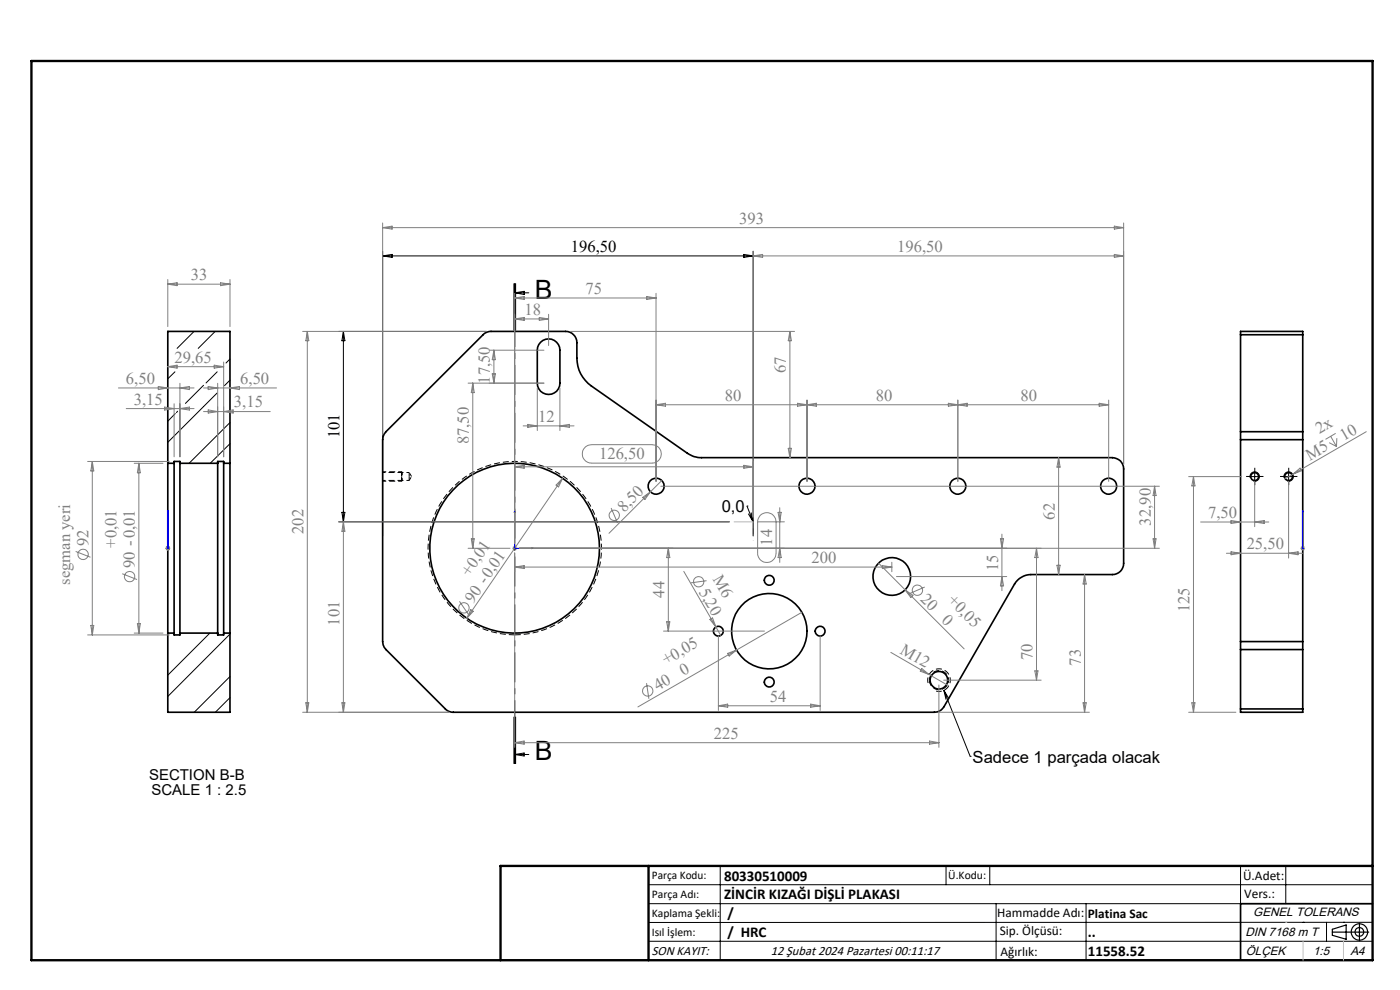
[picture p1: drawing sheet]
<svg xmlns="http://www.w3.org/2000/svg" width="297mm" height="210mm" viewBox="0 0 297 210" stroke-linecap="round" stroke-linejoin="round" font-family="sans-serif">
<path d="M109.2 134.7a18.4 18.4 0 0 0 16.2-27.2 18.4 18.4 0 0 0-31.6-1.3 18.4 18.4 0 0 0 13.8 28.4l1.6 .1M197.2 144.3a2.04 2.04 0 0 1 2.9-1.9 2.04 2.04 0 0 1 .4 3.4 2.04 2.04 0 0 1-3.3-1v-.5" fill="none" stroke="#000" stroke-width=".21" stroke-dasharray="1.3 .6" stroke-linecap="butt"/>
<path d="M86.8 101.1v-.9M86.8 101.9v-.8" fill="none" stroke="#000" stroke-width=".21" stroke-dasharray="1.3 .6" stroke-dashoffset=".4" stroke-linecap="butt"/>
<path d="M81.2 101.9h5.6M86.8 100.2h-5.6" fill="none" stroke="#000" stroke-width=".21" stroke-dasharray="1.3 .6" stroke-dashoffset=".7" stroke-linecap="butt"/>
<path d="M81.2 102.1h4M85.2 100.1h-4M86.8 101.9l.5-.8M87.3 101.1l-.5-.9" fill="none" stroke="#000" stroke-width=".21" stroke-dasharray="1.3 .6" stroke-dashoffset=".5" stroke-linecap="butt"/>
<g fill="none" stroke="#000" stroke-width=".35">
<path d="M114.7 72.6a2.39 2.39 0 0 1 2.6-.5 2.39 2.39 0 0 1 1.5 2.2v7a2.4 2.4 0 0 1-2.4 2.4 2.4 2.4 0 0 1-2.4-2.4v-7l.1-.6zM263.2 71v-.7h13.2v.7M263.2 71v20.6M263.2 71h13.2M276.4 71v20.6M35.6 98.3v36M35.6 98.3v-28h13.2v28M35.6 98.3h1.3M36.9 98.3v36M36.9 98.3v-.4h1.3v.4M38.2 98.3v36M38.2 98.3h8"/>
<path d="M46.2 98.3v36M46.2 98.3v-.4h1.2v.4M47.4 98.3v36M47.4 98.3h1.4M48.8 98.3v36M81.9 91.6l20.6-20.6a2.31 2.31 0 0 1 1.7-.7h15.8a2.41 2.41 0 0 1 2.4 2.4 12.3 12.3 0 0 0 .8 6.6 7.9 7.9 0 0 0 2.2 2.6l20.4 14.3a4.8 4.8 0 0 0 3 .9h87.2a2.35 2.35 0 0 1 2.4 2.4v20a2.35 2.35 0 0 1-2.4 2.4h-17.3a4.2 4.2 0 0 0-3.5 2l-14.9 26a2.39 2.39 0 0 1-2.1 1.2h-102a2.31 2.31 0 0 1-1.7-.7l-12.6-12.6-.6-1-.1-43.5 .3-1.2zM263.2 91.6v1.7M263.2 93.3h13.2M263.2 93.3v42.8M263.2 91.6h13.2M276.4 91.6v1.7M276.4 93.3v42.8"/>
<path d="M35.6 134.3v16.8h13.2v-16.8M35.6 134.3h1.3M36.9 134.3v.4h1.3v-.4M38.2 134.3h8M46.2 134.3v.4h1.2v-.4M47.4 134.3h1.4M263.2 136.1v1.7M263.2 136.1h13.2M263.2 137.8v12.6M263.2 137.8h13.2M276.4 136.1v1.7M276.4 137.8v12.6"/>
<path d="M263.2 150.4v.7h13.2v-.7M263.2 150.4h13.2M291.2 191.7h-28v12"/>
<circle cx="109.2" cy="116.3" r="18"/>
<circle cx="139.2" cy="103.1" r="1.7"/>
<circle cx="171.2" cy="103.1" r="1.7"/>
<circle cx="203.2" cy="103.1" r="1.69"/>
<circle cx="235.2" cy="103.1" r="1.69"/>
<circle cx="266.2" cy="101.1" r=".84"/>
<circle cx="273.4" cy="101.1" r=".84"/>
<circle cx="152.4" cy="133.9" r="1.04"/>
<circle cx="163.2" cy="123.1" r="1.05"/>
<circle cx="163.2" cy="133.9" r="8"/>
<circle cx="174" cy="133.9" r="1.05"/>
<circle cx="189.2" cy="122.3" r="4"/>
<circle cx="163.2" cy="144.7" r="1.05"/>
<circle cx="199.2" cy="144.3" r="1.86"/>
</g>
<g fill="none" stroke="#000" stroke-width=".21">
<path d="M81.2 53.3v60.4M81.2 54.3h78.6M81.2 54.3l2-.3v.6zM157.8 54l2 .3-2 .3zM159.8 53.3v60.4M37.1 78.9l-1.5 1.5M41.2 70.3l-3.6 3.6M45.6 70.3l-3.5 3.6M46.1 78.9l-2.4 2.3M48.8 76.2l-.9 .8M71.9 70.3h31.3M72.8 70.3v40.4"/>
<path d="M72.8 70.3l.4 2h-.7zM109 60.1v10M109.2 62.1h3M109.2 62.1l2-.3v.7zM109.2 60.1v10M109.4 60.1v10M37.2 87.7l-1.6 1.7M37.7 87.2l-.3 .3M43.2 81.7l-3.9 3.9M46 83.4l-10.4 10.4M48.8 89.6l-8.7 8.7M48.8 80.6l-1.2 1.2"/>
<path d="M48.8 94.1l-4.2 4.2M71.9 110.7h82.8M72.5 108.7h.7l-.4 2zM158.5 107.3h.1M158.5 107.3l1.3 3.4M158.8 109l1 1.7M159.3 108.7l.5 2M265.2 101.1h2M265.2 101.3a.99 .99 0 0 1 .9-1.2 .99 .99 0 0 1 1.1 1.1 .99 .99 0 0 1-1.3 .9M266.2 100.1v2M272.4 101.1h2M272.4 101.3a.99 .99 0 0 1 .9-1.2 .99 .99 0 0 1 1.1 1.1 .99 .99 0 0 1-1.3 .9"/>
<path d="M273.4 100.1v2M44.5 134.3l-8.9 8.9M48.8 134.5l-13.2 13.2M48.8 143.5l-7.6 7.6M48.8 148l-3.1 3.1M109 152v10M109.2 152v10M109.4 152v10zM200.2 146.4l5.6 14M200.2 146.4l1.1 1.8M200.2 146.4l.5 2M109.2 160l2-.3v.7z"/>
<path d="M109.2 160h3M205.8 160.4h.1M137.6 187.7h153.6M137.6 191.7h153.6M137.6 199.7h153.6M152.8 183.7v20M200.7 183.7v4M210 183.7v4M211.3 191.7v12M230.4 191.7v12M263.2 183.7v20M272.8 183.7v8"/>
<path d="M276.4 195.6h.1M281.4 195.6v4.1M285 195.6h.1M291.2 195.6l-153.6 .1"/>
</g>
<g fill="none" stroke="#808080" stroke-width=".21">
<path d="M35.6 59.3v10M46.8 60l2 .3-2 .3zM48.8 59.3v10M81.2 47.3v45M81.2 48.3h157.2M81.2 48.3l2-.3v.6zM159.8 53.3v56.4M159.8 54.3h78.6M159.8 54.3l2-.3v.6zM236.4 54l2 .3-2 .3zM236.4 48l2 .3-2 .3zM238.4 47.3v51.2"/>
<path d="M35.6 77.8h11.8M35.6 77.8l2-.3v.6zM35.6 60.3l2-.3v.6zM35.6 60.3h13.2M45.4 77.5l2 .3-2 .3zM47.4 76.8v20.1M64.2 70.3h39M65.2 70.3v80.8M65.2 70.3l.3 2h-.6zM103.8 74.3h11.6M104.4 79.3h.7l-.3 2zM104.8 74.3v7"/>
<path d="M104.8 74.3l.3 2h-.7zM109.2 62.2v53.1M109.2 63.2l2-.3v.6zM109.2 67.7l2-.4v.7zM109.2 67.7h7.2M109.2 63.2h30M114.4 67.3l2 .4-2 .3zM116.4 66.7v6.6M121 70.3h47.6M137.2 62.9l2 .3-2 .3zM139.2 62.2v39.9M167.6 70.3l.3 2h-.7z"/>
<path d="M167.6 70.3v26.8M18.6 97.9h17.3M19.6 97.9v36.8M19.6 97.9l.3 2h-.6zM25.1 82.3h16.1M26.8 86.7h14.4M28.5 98.3h6.1M29.5 98.3v36M29.5 98.3l.3 2h-.7zM33.6 82l2 .3-2 .3zM34.9 86.4l2 .3-2 .3zM36.9 85.6v11.3"/>
<path d="M38.2 81.3v15.6M38.2 82.3l2-.3v.6zM38.2 86.7l2-.3v.6zM43.2 87.3h14.1M43.2 82.3h15.5M44.2 87l2 .3-2 .3zM44.2 82l2 .3-2 .3zM46.2 81.3v15.6M47.4 87.3l2.1-.3v.6zM48.8 82.3l2-.3v.6zM99.3 81.3h16.1M100.3 81.3v35"/>
<path d="M100.3 81.3l.3 2h-.6zM109.2 99h50.6M109.2 99l2-.3v.6zM111 90.3h10.8M112 90l2 .3-2 .4zM114 82.3v9M118.8 82.3v9M118.8 90.3l2-.3v.7zM124.2 94.8l.5-.3 .8-.2h12.8a1.96 1.96 0 0 1 2 2 1.96 1.96 0 0 1-2 1.9h-12.8a1.96 1.96 0 0 1-1.9-1.2 1.96 1.96 0 0 1 .6-2.2zM139.2 85.9h96M139.2 85.9l2-.4v.7zM157.8 98.7l2 .3-2 .3z"/>
<path d="M167.2 95.1h.7l-.3 2zM169.2 85.5l4 .7v-.7l-4 .7zM171.2 84.9v17.2M201.2 85.5l4 .7v-.7l-4 .7zM203.2 84.9v17.2M224.6 97.1v24.8M224.6 97.1l.3 2h-.7zM233.2 85.5l2 .4-2 .3zM235.2 84.9v17.2M282 93.9l1.5 .8M282.3 92.6l1.2 2.1M283.4 91.9l-2.2 1.3"/>
<path d="M283.6 92.9l-.1 1.8M289.8 91.6l-15.6 9M16.1 117l3.1 1.2M35.1 116.3h1M35.2 115.9l.7 .8M35.6 115.8v1M35.9 115.9l-.7 .8M71.9 110.7h82.8M72.8 110.7v40.4M72.8 110.7l.4 2h-.7zM99.3 116.3h8.9M100 114.3h.6l-.3 2z"/>
<path d="M108.7 116.3h1M108.8 115.9l.7 .8M109.2 115.8v1M109.2 117.3v41.2M109.5 115.9l-.7 .8M110.2 116.3h135.8M119.3 101.5l-20.3 29.7M119.3 101.5l-.8 1.8-.5-.4zM129.6 107.8l1.4 3.1M136.3 105.5l1.7-1.2-1.2 1.7zM140.2 103.1h105.8M140.4 101.9l-11.2 11.2"/>
<path d="M141.8 116.3l.3 2h-.7zM141.8 116.3v17.6M160.8 110.7h5.6M161.2 109.4a1.98 1.98 0 0 1 2.2-.5 1.98 1.98 0 0 1 1.2 1.8v6.7a1.96 1.96 0 0 1-1.9 1.9 1.96 1.96 0 0 1-2-1.9v-6.9zM165.1 108.7h.6l-.3 2zM165.4 107.7v11.6M165.4 116.3l.3 2h-.6zM186.4 119.4l5.6 5.7M187.2 120l2 .3-2 .3zM189.2 119.3v2M212.2 114.3h.7l-.4 2zM212.5 113.3v12"/>
<path d="M219.9 116.3l.3 2h-.7zM219.9 116.3v28M224.2 119.9h.7l-.3 2zM244.6 114.3h.7l-.4 2zM244.9 103.1v13.2M244.9 103.1l.4 2h-.7zM252.2 101.1h11.1M253.2 101.1v50M253.2 101.1l.3 2h-.7zM254.7 110.7h14.5M260.2 117.4h16.2M261.2 110.4l2 .3-2 .3z"/>
<path d="M261.2 117l2 .4-2 .3zM266.2 102.1v9.6M266.2 110.7l2-.3v.6zM273.4 102.1v16.3M273.4 117.4l2-.4v.7zM274.2 100.6l-1.7 1M274.2 100.6l1.6-1.3 .3 .6zM275.9 116.3h1M276 115.9l.7 .8M276.4 115.8v1M276.7 115.9l-.7 .8M18.6 134.7h17.3"/>
<path d="M19.3 132.7h.6l-.3 2zM25.9 121.7l3.2 1.2M28.5 134.3h6.1M29.1 132.3h.7l-.3 2zM97.5 127.6l1.9 2.7M99.9 129.3l.5 .4-1.4 1.5zM109.2 120.3l2-.3v.6zM109.2 120.3h80M140.8 133.9h21.4M141.4 131.9h.7l-.3 2zM145.1 121.2l6.8 11.8M149.9 123.2l-3.4 .4"/>
<path d="M150.6 131.4l.6-.3 .7 1.9zM151.9 133l1 1.8M152.4 134.9v15.8M154.4 138.6l1.8-.7-1.5 1.3zM156.2 137.9l-20.9 12.1M170.1 129.9l-13.9 8M174 134.9v15.8M189 138.4l12.3 7.1M190.2 122.3h23.4M192 125.1l12.5 12.5M192 125.1l1.7 1.2-.5 .4zM196.2 124.5l-3.1 1.4"/>
<path d="M212.5 122.3l.4 2h-.7zM230.1 121.9v29.2M230.1 121.9l.3 2h-.6zM64.2 151.1h31M64.9 149.1h.6l-.3 2zM72.5 149.1h.7l-.4 2zM109.2 157.5l2-.3v.7zM109.2 157.5h90M137.2 144.9l.5 3.3M152.4 149.7h21.6M152.4 149.7l2-.3v.6zM172 149.4l2 .3-2 .3z"/>
<path d="M195.5 141.8l1.6 1.3-1.9-.7zM197.2 157.2l2 .3-2 .4zM199.2 145.3v13.2M199.2 151.1h31.9M200.2 144.3h20.7M219.5 142.3h.7l-.3 2zM229.8 149.1h.6l-.3 2zM252.2 151.1h10M252.8 149.1h.7l-.3 2z"/>
<circle cx="17.6" cy="117.6" r="1.09"/>
<circle cx="130.3" cy="109.3" r="1.1"/>
<circle cx="27.5" cy="122.3" r="1.1"/>
<circle cx="98.4" cy="128.9" r="1.09"/>
<circle cx="148.2" cy="123.4" r="1.09"/>
<circle cx="194.6" cy="125.2" r="1.09"/>
<circle cx="137.4" cy="146.6" r="1.09"/>
</g>
<path d="M198.6 146.6a2.4 2.4 0 0 0 3-2.1 2.4 2.4 0 0 0-2.6-2.6 2.4 2.4 0 0 0-2.1 3" fill="none" stroke="#000" stroke-width=".21" stroke-dasharray="1.3 .6" stroke-dashoffset=".1" stroke-linecap="butt"/>
<path d="M85.2 100.1v2" fill="none" stroke="#000" stroke-width=".21" stroke-dasharray="1.3 .6" stroke-dashoffset="1" stroke-linecap="butt"/>
<path d="M85.2 102v-1.9" fill="none" stroke="#000" stroke-width=".25" stroke-dasharray="1.3 .6" stroke-dashoffset="1" stroke-linecap="butt"/>
<path d="M85.2 101.8v-1.6" fill="none" stroke="#000" stroke-width=".25" stroke-dasharray="1.3 .6" stroke-dashoffset=".8" stroke-linecap="butt"/>
<path d="M85.2 100.1v2v-2" fill="none" stroke="#000" stroke-width=".25" stroke-dasharray="1.3 .6" stroke-dashoffset=".5" stroke-linecap="butt"/>
<g fill="none" stroke="#000" stroke-width=".25">
<path d="M282.6 197.7h7.8M282.6 197.1l3-.9v3l-3-.8zM288.4 195.8v3.8M106.2 203.7h185"/>
<circle cx="288.4" cy="197.7" r="1.74"/>
<circle cx="288.4" cy="197.7" r=".93"/>
</g>
<path d="M35.6 116.2v.2zM35.6 108.3v.4v-.4M35.6 116.3h.1M35.6 108.3v8M109.2 108.3l.1 .4h-.2zM109.2 108.3v8h4M112.8 116.2l.4 .1-.4 .1zM276.4 116.2v.2zM276.4 108.3v.4v-.4M276.4 116.3h.1M276.4 108.3v8" fill="none" stroke="#00f" stroke-width=".21"/>
<path d="M265.2 101.1h-.8M266.2 100.1v-.9M266.2 102.1v.8M267.2 101.1h.8M272.4 101.1h-.8M273.4 100.1v-.9M273.4 102.1v.8M274.4 101.1h.8" fill="none" stroke="#000" stroke-width=".21" stroke-dasharray="15.2 1.3 1.3 1.3" stroke-linecap="butt"/>
<path d="M85.2 102.1v-.1M85.2 101.9v-.1" fill="none" stroke="#000" stroke-width=".25" stroke-dasharray="1.3 .6" stroke-linecap="butt"/>
<path d="M109.2 60.1v101.9" fill="none" stroke="#000" stroke-width=".21" stroke-dasharray="6.3 1.3 1.3 1.3" stroke-dashoffset="3" stroke-linecap="butt"/>
<path d="M159.8 110.7v4" fill="none" stroke="#c0c0c0" stroke-width=".21" stroke-dasharray="15.2 1.3 1.3 1.3" stroke-dashoffset="15.1" stroke-linecap="butt"/>
<path d="M6.7 12.9h284.5v190.8h-284.5zM137.6 183.7v20M291.2 183.7h-185v20" fill="none" stroke="#000" stroke-width=".5"/>
<path d="M276.4 199.7v4M285 199.7v4" fill="none" stroke="#c0c0c0" stroke-width=".21"/>
<path d="M155.8 110.7h4M272.8 195.6h.1" fill="none" stroke="#c0c0c0" stroke-width=".25"/>
<g fill="#00f">
<path d="M112.8 116.2l.4 .1-.4 .1zM109.2 108.3l.1 .4h-.2z"/>
<path d="M276.4 116.2v.2zM276.4 108.3v.4z"/>
<path d="M35.6 116.2v.2zM35.6 108.3v.4zM35.6 116.2v.2zM35.6 108.3v.4z"/>
</g>
<g font-size="5.6">
<text x="113.4" y="63.3">B</text>
<text x="113.4" y="161.3">B</text>
</g>
<g font-size="3.5" fill="#808080">
<text x="156.8" y="47.4">393</text>
<text x="190.3" y="53.4">196,50</text>
<text x="40.5" y="59.4">33</text>
<text x="124.2" y="62.4">75</text>
<text x="111.3" y="66.8">18</text>
<text x="37" y="76.9">29,65</text>
<text x="26.7" y="81.4">6,50</text>
<text x="51" y="81.4">6,50</text>
<text x="103.9" y="81.4" transform="rotate(-90 103.9 81.4)">17,50</text>
<text x="166.7" y="79.2" transform="rotate(-90 166.7 79.2)">67</text>
<text x="28.4" y="85.8">3,15</text>
<text x="49.6" y="86.4">3,15</text>
<text x="114.2" y="89.5">12</text>
<text x="153.8" y="85">80</text>
<text x="185.8" y="85">80</text>
<text x="216.5" y="85">80</text>
<text x="99.5" y="94.3" transform="rotate(-90 99.5 94.3)">87,50</text>
<text x="279.9" y="92.1" transform="rotate(-30 279.9 92.1)">2x</text>
<text x="285.1" y="93.6" transform="rotate(-30 285.1 93.6)">10</text>
<text x="127.1" y="97.4">126,50</text>
<text x="277.9" y="97.7" transform="rotate(-30 277.9 97.7)">M5</text>
<text x="64.4" y="113.3" transform="rotate(-90 64.4 113.3)">202</text>
<text x="132.4" y="108.8" transform="rotate(-45 132.4 108.8)">8,50</text>
<text x="223.7" y="110.2" transform="rotate(-90 223.7 110.2)">62</text>
<text x="244.1" y="111.5" transform="rotate(-90 244.1 111.5)">32,90</text>
<text x="256.3" y="109.9">7,50</text>
<text x="18.8" y="115.8" transform="rotate(-90 18.8 115.8)">92</text>
<text x="24.7" y="116.2" transform="rotate(-90 24.7 116.2)">+0,01</text>
<text x="163.8" y="115.8" transform="rotate(-90 163.8 115.8)">14</text>
<text x="172.1" y="119.4">200</text>
<text x="264.5" y="116.5">25,50</text>
<text x="14.9" y="124.1" transform="rotate(-90 14.9 124.1)">segman yeri</text>
<text x="28.6" y="120.5" transform="rotate(-90 28.6 120.5)">90 -0,01</text>
<text x="99.6" y="122.3" transform="rotate(-56 99.6 122.3)">+0,01</text>
<text x="148.2" y="125.5" transform="rotate(60 148.2 125.5)">5,20</text>
<text x="151.1" y="122.8" transform="rotate(60 151.1 122.8)">M6</text>
<text x="211.7" y="121.2" transform="rotate(-90 211.7 121.2)">15</text>
<text x="100.4" y="128.1" transform="rotate(-56 100.4 128.1)">90 -0,01</text>
<text x="141" y="126.8" transform="rotate(-90 141 126.8)">44</text>
<text x="195.1" y="127.2" transform="rotate(45 195.1 127.2)">20</text>
<text x="199.6" y="131.7" transform="rotate(45 199.6 131.7)">0</text>
<text x="200.9" y="127.6" transform="rotate(45 200.9 127.6)">+0,05</text>
<text x="252.4" y="129.9" transform="rotate(-90 252.4 129.9)">125</text>
<text x="72" y="132.7" transform="rotate(-90 72 132.7)">101</text>
<text x="141.4" y="141.1" transform="rotate(-30 141.4 141.1)">+0,05</text>
<text x="145" y="143.5" transform="rotate(-30 145 143.5)">0</text>
<text x="190.7" y="138.5" transform="rotate(30 190.7 138.5)">M12</text>
<text x="219.1" y="140" transform="rotate(-90 219.1 140)">70</text>
<text x="229.3" y="141.2" transform="rotate(-90 229.3 141.2)">73</text>
<text x="139.5" y="146.6" transform="rotate(-30 139.5 146.6)">40</text>
<text x="163.3" y="148.8">54</text>
<text x="151.5" y="156.7">225</text>
</g>
<g font-size="3.5">
<text x="121.1" y="53.4">196,50</text>
<text x="72" y="92.9" transform="rotate(-90 72 92.9)">101</text>
<text x="153.1" y="108.6">0,0</text>
<text x="206.3" y="161.8">Sadece 1 parçada olacak</text>
</g>
<g font-size="3.2">
<text x="31.6" y="165.4">SECTION B-B</text>
<text x="32.1" y="168.6">SCALE 1 : 2.5</text>
<text x="153.6" y="190.8">ZİNCİR KIZAĞI DİŞLİ PLAKASI</text>
<text x="153.6" y="186.8">80330510009</text>
<text x="154.3" y="194.8">/</text>
<text x="154.3" y="198.8">/ HRC</text>
<text x="230.8" y="198.7">..</text>
<text x="230.8" y="202.8">11558.52</text>
</g>
<g font-size="2.8">
<text x="263.7" y="186.7">Ü.Adet:</text>
<text x="263.9" y="190.5">Vers.:</text>
<text x="211.5" y="194.5">Hammadde Adı:</text>
<text x="230.8" y="194.7">Platina Sac</text>
<text x="138.3" y="202.6">SON KAYIT:</text>
<text x="163.5" y="202.6">12 Şubat 2024 Pazartesi 00:11:17</text>
<text x="212.1" y="198.4">Sip. Ölçüsü:</text>
<text x="212.2" y="202.7">Ağırlık:</text>
</g>
<g font-size="2.6">
<text x="265.9" y="194.4">GENEL TOLERANS</text>
<text x="264.2" y="198.5">DIN 7168 m T</text>
<text x="264.3" y="202.6">ÖLÇEK</text>
<text x="278.5" y="202.6">1:5</text>
<text x="286.5" y="202.6">A4</text>
</g>
<g font-size="2.5">
<text x="138.3" y="186.4">Parça Kodu:</text>
<text x="138.3" y="190.5">Parça Adı:</text>
<text x="201.2" y="186.5">Ü.Kodu:</text>
<text x="138.3" y="194.5">Kaplama Şekli:</text>
<text x="138.3" y="198.6">Isıl İşlem:</text>
</g>
</svg>
